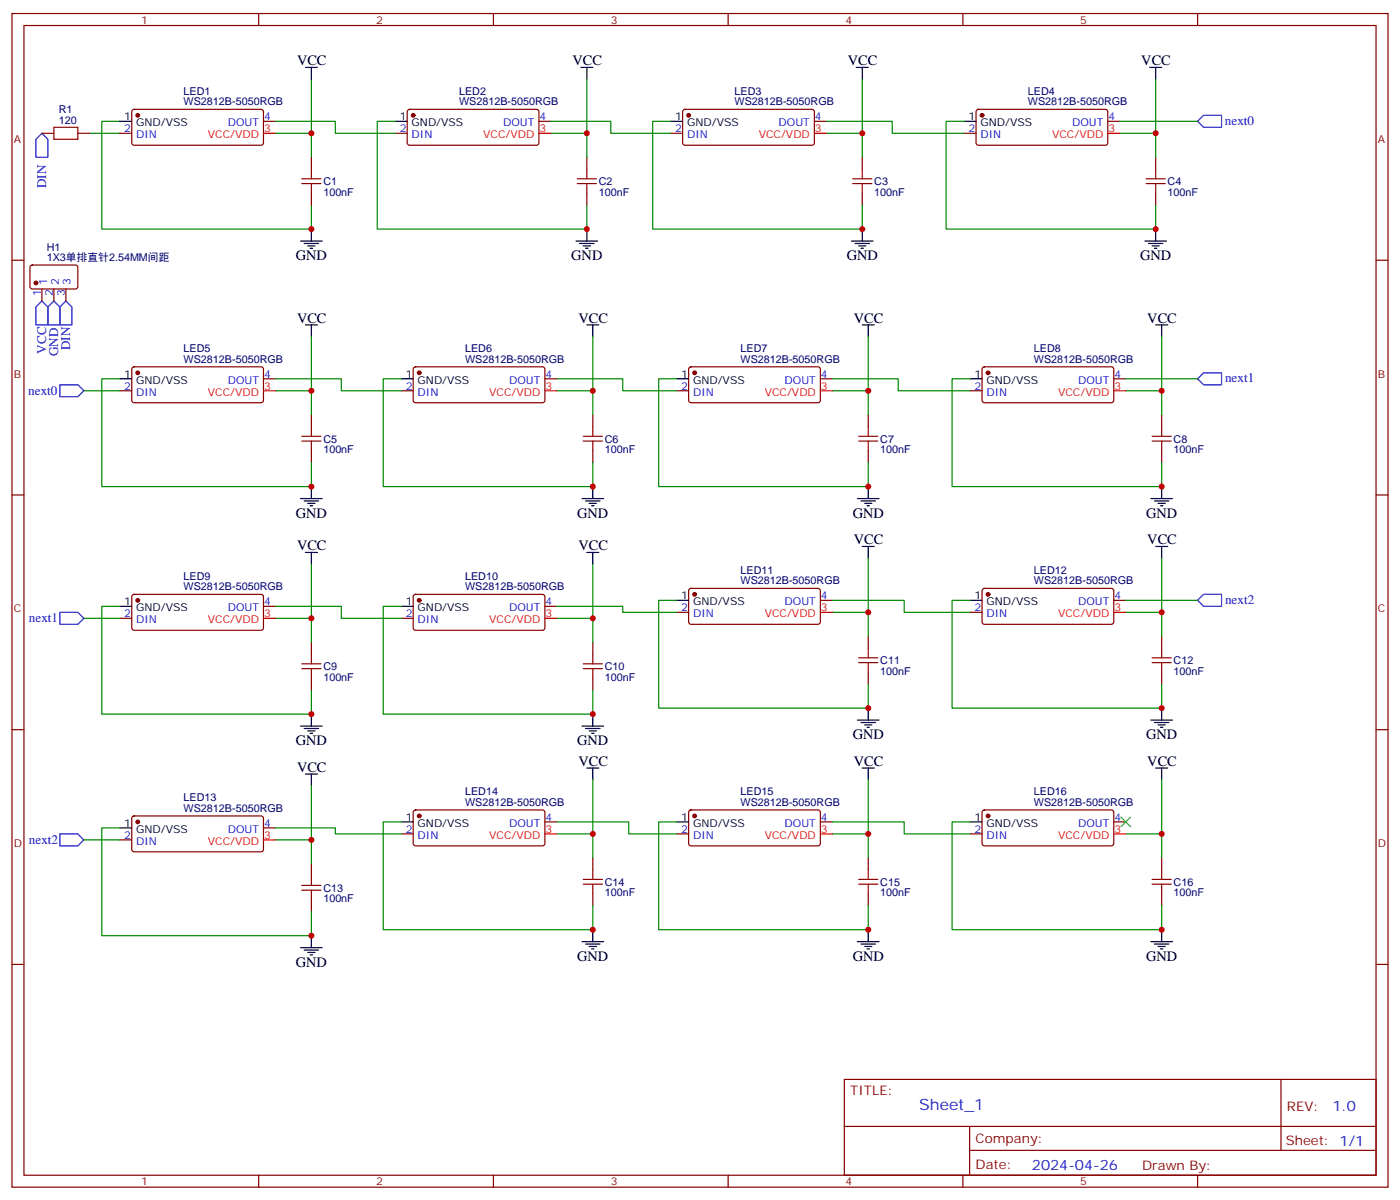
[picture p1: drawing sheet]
<svg xmlns="http://www.w3.org/2000/svg" width="412mm" height="353mm" viewBox="0 0 412 353" stroke-linecap="round" stroke-linejoin="round" font-family="sans-serif">
<g fill="none" stroke="#870000" stroke-width=".35">
<path d="M3.5 4h405.4v345.7h-405.4zM7.1 7.5h398.2v338.7h-398.2zM76.2 4v3.5M145.3 4v3.5M214.5 4v3.5M283.6 4v3.5M352.8 4v3.5M12.3 39.3h3.6M22.9 39.3h3.6M35.3 39.3h3.5M39 32.4l.5-.2 37.7 .1 .4 .6-.1 9.5-.6 .4-37.7-.1-.4-.6v-9.2zM77.6 35.7h3.5"/>
<path d="M116.4 39.3h3.5M120.2 32.4l.4-.2 37.7 .1 .4 .6v9.5l-.7 .4-37.6-.1-.5-.6v-9.2zM158.7 35.7h3.6M197.6 39.3h3.5M201.3 32.4l.5-.2 37.7 .1 .4 .6-.1 9.5-.6 .4-37.7-.1-.4-.6v-9.2zM239.9 35.7h3.5M284 39.3h3.5M287.7 32.4l.5-.2 37.7 .1 .4 .6v9.5l-.7 .4-37.7-.1-.4-.6v-9.2zM326.3 35.7h3.5M91.7 46.3v3.5M91.7 56.9v3.5M172.9 46.3v3.5"/>
<path d="M172.9 56.9v3.5M254 46.3v3.5M254 56.9v3.5M340.4 46.3v3.5M340.4 56.9v3.5M3.5 76.7h3.6M9.1 78.3l.4-.2h13l.4 .7v5.9l-.7 .4h-12.9l-.5-.7v-5.6zM405.3 76.7h3.6M12.3 85.1v3.6M15.9 85.1v3.6M19.4 85.1v3.6M35.3 115.1h3.5"/>
<path d="M39 108.3l.5-.2h37.7l.4 .7-.1 9.4-.6 .4h-37.7l-.4-.7v-9.1zM77.6 111.6h3.5M118.2 115.1h3.5M121.9 108.3l.5-.2h37.7l.4 .7-.1 9.4-.6 .4h-37.7l-.4-.7v-9.1zM160.5 111.6h3.5M199.3 115.1h3.5M203.1 108.3l.5-.2h37.6l.5 .7-.1 9.4-.7 .4h-37.6l-.5-.7v-9.1zM241.7 111.6h3.5M285.8 115.1h3.5M289.5 108.3l.5-.2h37.7l.4 .7-.1 9.4-.6 .4h-37.7l-.4-.7v-9.1zM328.1 111.6h3.5M91.7 122.2v3.5"/>
<path d="M91.7 132.8v3.5M174.6 122.2v3.5M174.6 132.8v3.5M255.8 122.2v3.5M255.8 132.8v3.5M342.2 122.2v3.5M342.2 132.8v3.5M3.5 145.8h3.6M405.3 145.8h3.6M39 175.3l.5-.2h37.7l.4 .7-.1 9.4-.6 .5-37.7-.1-.4-.6v-9.2zM77.6 178.6h3.5M121.9 175.3l.5-.2h37.7l.4 .7-.1 9.4-.6 .5-37.7-.1-.4-.6v-9.2z"/>
<path d="M160.5 178.6h3.5M203.1 173.5l.5-.2 37.6 .1 .5 .6-.1 9.5-.7 .4-37.6-.1-.5-.6v-9.2zM241.7 176.8h3.5M289.5 173.5l.5-.2 37.7 .1 .4 .6-.1 9.5-.6 .4-37.7-.1-.4-.6v-9.2zM328.1 176.8h3.5M35.3 182.1h3.5M91.7 189.2v3.5M91.7 199.8v3.5M118.2 182.1h3.5M174.6 189.2v3.5M174.6 199.8v3.5M199.3 180.4h3.5"/>
<path d="M255.8 187.4v3.6M255.8 198v3.5M285.8 180.4h3.5M342.2 187.4v3.6M342.2 198v3.5M3.5 214.9h3.6M405.3 214.9h3.6M121.9 238.8l.5-.2h37.7l.4 .7-.1 9.4-.6 .5-37.7-.1-.4-.6v-9.2zM203.1 238.8l.5-.2h37.6l.5 .7-.1 9.4-.7 .5-37.6-.1-.5-.6v-9.2zM289.5 238.8l.5-.2h37.7l.4 .7-.1 9.4-.6 .5-37.7-.1-.4-.6v-9.2zM35.3 247.4h3.5M39 240.6l.5-.3 37.7 .1 .4 .7-.1 9.4-.6 .4h-37.7l-.4-.7v-9.1z"/>
<path d="M77.6 243.9h3.5M91.7 254.5v3.5M118.2 245.6h3.5M160.5 242.1h3.5M174.6 252.7v3.5M199.3 245.6h3.5M241.7 242.1h3.5M255.8 252.7v3.5M285.8 245.6h3.5M328.1 242.1h3.5M342.2 252.7v3.5M91.7 265v3.6"/>
<path d="M174.6 263.3v3.5M255.8 263.3v3.5M342.2 263.3v3.5M3.5 284.1h3.6M405.3 284.1h3.6M248.7 318h156.6v28.2h-156.6zM377.3 318v20.9M248.7 331.8h156.5M285.6 338.9h119.6M285.6 331.8v14.1M76.2 346.2v3.5M145.3 346.2v3.5"/>
<path d="M214.5 346.2v3.5M283.6 346.2v3.5M352.8 346.2v3.5"/>
</g>
<path d="M12.3 39.3l1.8 1.7v5.3h-3.5v-5.3zM354.5 34h5.3v3.5h-5.3l-1.7-1.8zM10.6 90.4l1.7-1.7 1.8 1.7v5.3h-3.5zM14.1 90.4l1.8-1.7 1.7 1.7v5.3h-3.5zM17.6 90.4l1.8-1.7 1.8 1.7v5.3h-3.6zM17.6 113.3h5.3l1.8 1.8-1.8 1.8h-5.3zM352.8 111.6l1.7-1.8h5.3v3.5h-5.3zM352.8 176.8l1.7-1.7h5.3v3.5h-5.3zM17.6 180.4h5.3l1.8 1.7-1.8 1.8h-5.3zM17.6 245.6h5.3l1.8 1.8-1.8 1.8h-5.3z" fill="none" stroke="#00f" stroke-width=".35"/>
<g fill="none" stroke="#008700" stroke-width=".35">
<path d="M26.5 39.3h8.8M35.3 35.7h-5.3v31.8h61.7v-7.1M81.1 35.7h17.7v3.6h17.6M81.1 39.3h10.6M91.7 23.4v22.9M116.4 35.7h-5.3v31.8h61.8v-7.1M162.3 35.7h17.6v3.6h17.7M162.3 39.3h10.6M172.9 23.4v22.9M197.6 35.7h-5.3v31.8h61.7v-7.1M243.4 35.7h19.4v3.6h21.2M243.4 39.3h10.6"/>
<path d="M254 23.4v22.9M284 35.7h-5.3v31.8h61.7v-7.1M329.8 39.3h10.6M329.8 35.7h23M340.4 23.4v22.9M91.7 99.2v23M174.6 99.2v23M255.8 99.2v23M342.2 99.2v23M24.7 115.1h10.6M35.3 111.6h-5.3v31.7h61.7v-7M81.1 111.6h19.4v3.5h17.7"/>
<path d="M81.1 115.1h10.6M118.2 111.6h-5.3v31.7h61.7v-7M164 111.6h19.4v3.5h15.9M164 115.1h10.6M199.3 111.6h-5.3v31.7h61.8v-7M245.2 111.6h19.4v3.5h21.2M245.2 115.1h10.6M285.8 111.6h-5.3v31.7h61.7v-7M331.6 115.1h10.6M331.6 111.6h21.2M35.3 178.6h-5.3v31.8h61.7v-7.1M81.1 178.6h19.4v3.5h17.7"/>
<path d="M91.7 166.3v22.9M118.2 178.6h-5.3v31.8h61.7v-7.1M164 178.6h19.4v1.8h15.9M174.6 166.3v22.9M199.3 176.8h-5.3v31.8h61.8v-7.1M245.2 176.8h21.1v3.6h19.5M255.8 164.5v22.9M285.8 176.8h-5.3v31.8h61.7v-7.1M331.6 176.8h21.2M342.2 164.5v22.9M24.7 182.1h10.6M81.1 182.1h10.6"/>
<path d="M164 182.1h10.6M245.2 180.4h10.6M331.6 180.4h10.6M91.7 231.5v23M174.6 229.8v22.9M255.8 229.8v22.9M342.2 229.8v22.9M24.7 247.4h10.6M35.3 243.9h-5.3v31.7h61.7v-7M81.1 243.9h17.7v1.7h19.4M81.1 247.4h10.6M118.2 242.1h-5.3v31.8h61.7v-7.1"/>
<path d="M164 242.1h21.2v3.5h14.1M164 245.6h10.6M199.3 242.1h-5.3v31.8h61.8v-7.1M245.2 242.1h21.1v3.5h19.5M245.2 245.6h10.6M285.8 242.1h-5.3v31.8h61.7v-7.1M331.6 245.6h10.6"/>
</g>
<g fill="none" stroke="#000" stroke-width=".35">
<path d="M90 19.9h3.5M91.7 19.9v3.5M171.1 19.9h3.5M172.9 19.9v3.5M252.2 19.9h3.6M254 19.9v3.5M338.7 19.9h3.5M340.4 19.9v3.5M35.3 35.7h3.5M116.4 35.7h3.5M197.6 35.7h3.5M284 35.7h3.5"/>
<path d="M88.5 71h6.4M89.6 71.7h4.2M90.7 72.4h2.1M91.4 73.1h.7M91.7 67.5v3.5M169.7 71h6.3M170.7 71.7h4.3M171.8 72.4h2.1M172.5 73.1h.7M172.9 67.5v3.5M250.8 71h6.4M251.9 71.7h4.2"/>
<path d="M252.9 72.4h2.2M253.6 73.1h.8M254 67.5v3.5M337.3 71h6.3M338.3 71.7h4.2M339.4 72.4h2.1M340.1 73.1h.7M340.4 67.5v3.5M90 95.7h3.5M91.7 95.7v3.5M172.9 95.7h3.5M174.6 95.7v3.5"/>
<path d="M254 95.7h3.5M255.8 95.7v3.5M340.4 95.7h3.6M342.2 95.7v3.5M35.3 111.6h3.5M118.2 111.6h3.5M199.3 111.6h3.5M285.8 111.6h3.5M88.5 146.9h6.4M89.6 147.6h4.2M90.7 148.3h2.1M91.4 149h.7"/>
<path d="M91.7 143.3v3.6M171.4 146.9h6.4M172.5 147.6h4.2M173.6 148.3h2.1M174.3 149h.7M174.6 143.3v3.6M252.6 146.9h6.3M253.6 147.6h4.3M254.7 148.3h2.1M255.4 149h.7M255.8 143.3v3.6M339 146.9h6.4"/>
<path d="M340.1 147.6h4.2M341.1 148.3h2.2M341.8 149h.7M342.2 143.3v3.6M35.3 178.6h3.5M90 162.7h3.5M91.7 162.7v3.6M118.2 178.6h3.5M172.9 162.7h3.5M174.6 162.7v3.6M199.3 176.8h3.5M254 161h3.5"/>
<path d="M255.8 161v3.5M285.8 176.8h3.5M340.4 161h3.6M342.2 161v3.5M88.5 213.9h6.4M89.6 214.6h4.2M90.7 215.3h2.1M91.4 216h.7M91.7 210.4v3.5M171.4 213.9h6.4M172.5 214.6h4.2M173.6 215.3h2.1"/>
<path d="M174.3 216h.7M174.6 210.4v3.5M252.6 212.1h6.3M253.6 212.8h4.3M254.7 213.5h2.1M255.4 214.2h.7M255.8 208.6v3.5M339 212.1h6.4M340.1 212.8h4.2M341.1 213.5h2.2M341.8 214.2h.7M342.2 208.6v3.5"/>
<path d="M90 228h3.5M91.7 228v3.5M172.9 226.2h3.5M174.6 226.2v3.6M254 226.2h3.5M255.8 226.2v3.6M340.4 226.2h3.6M342.2 226.2v3.6M35.3 243.9h3.5M118.2 242.1h3.5M199.3 242.1h3.5M285.8 242.1h3.5"/>
<path d="M88.5 279.2h6.4M89.6 279.9h4.2M91.7 275.6v3.6M171.4 277.4h6.4M172.5 278.1h4.2M173.6 278.8h2.1M174.3 279.5h.7M174.6 273.9v3.5M252.6 277.4h6.3M253.6 278.1h4.3M254.7 278.8h2.1M255.4 279.5h.7"/>
<path d="M255.8 273.9v3.5M339 277.4h6.4M340.1 278.1h4.2M341.1 278.8h2.2M341.8 279.5h.7M342.2 273.9v3.5M90.7 280.6h2.1M91.4 281.3h.7"/>
</g>
<g fill="none" stroke="#a10000" stroke-width=".35">
<path d="M15.9 37.5h7v3.5h-7zM88.9 54.1h5.6M88.9 52.7h5.6M91.7 49.8v2.9M91.7 54.1v2.8M170 54.1h5.7M170 52.7h5.7M172.9 49.8v2.9M172.9 54.1v2.8M251.2 54.1h5.6M251.2 52.7h5.6M254 49.8v2.9"/>
<path d="M254 54.1v2.8M337.6 54.1h5.7M337.6 52.7h5.7M340.4 49.8v2.9M340.4 54.1v2.8M88.9 129.9h5.6M88.9 128.5h5.6M91.7 125.7v2.8M91.7 129.9v2.9M171.8 129.9h5.6M171.8 128.5h5.6M174.6 125.7v2.8"/>
<path d="M174.6 129.9v2.9M252.9 129.9h5.7M252.9 128.5h5.7M255.8 125.7v2.8M255.8 129.9v2.9M339.4 129.9h5.6M339.4 128.5h5.6M342.2 125.7v2.8M342.2 129.9v2.9M88.9 197h5.6M88.9 195.5h5.6M91.7 192.7v2.8"/>
<path d="M91.7 197v2.8M171.8 197h5.6M171.8 195.5h5.6M174.6 192.7v2.8M174.6 197v2.8M252.9 195.2h5.7M252.9 193.8h5.7M255.8 191v2.8M255.8 195.2v2.8M339.4 195.2h5.6M339.4 193.8h5.6M342.2 191v2.8"/>
<path d="M342.2 195.2v2.8M91.7 258v2.8M171.8 259h5.6M174.6 256.2v2.8M252.9 259h5.7M255.8 256.2v2.8M339.4 259h5.6M342.2 256.2v2.8M88.9 262.2h5.6M88.9 260.8h5.6M91.7 262.2v2.8M171.8 260.5h5.6"/>
<path d="M174.6 260.5v2.8M252.9 260.5h5.7M255.8 260.5v2.8M339.4 260.5h5.6M342.2 260.5v2.8"/>
</g>
<g fill="#870000" stroke="#870000" stroke-width=".35">
<circle cx="40.6" cy="34" r=".53"/>
<circle cx="121.7" cy="34" r=".53"/>
<circle cx="202.8" cy="34" r=".53"/>
<circle cx="289.3" cy="34" r=".53"/>
<circle cx="40.6" cy="109.8" r=".53"/>
<circle cx="123.5" cy="109.8" r=".53"/>
<circle cx="204.6" cy="109.8" r=".53"/>
<circle cx="291" cy="109.8" r=".53"/>
<circle cx="40.6" cy="176.8" r=".53"/>
<circle cx="123.5" cy="176.8" r=".53"/>
<circle cx="204.6" cy="175.1" r=".53"/>
<circle cx="291" cy="175.1" r=".53"/>
<circle cx="40.6" cy="242.1" r=".53"/>
<circle cx="123.5" cy="240.3" r=".53"/>
<circle cx="204.6" cy="240.3" r=".53"/>
<circle cx="291" cy="240.3" r=".53"/>
<circle cx="10.6" cy="83.4" r=".53"/>
</g>
<g fill="none" stroke="#f00" stroke-width=".35">
<path d="M77.6 39.3h3.5M158.7 39.3h3.6M239.9 39.3h3.5M326.3 39.3h3.5M77.6 115.1h3.5M160.5 115.1h3.5M241.7 115.1h3.5M328.1 115.1h3.5M77.6 182.1h3.5M160.5 182.1h3.5M241.7 180.4h3.5M328.1 180.4h3.5"/>
<path d="M77.6 247.4h3.5M160.5 245.6h3.5M241.7 245.6h3.5M328.1 245.6h3.5"/>
</g>
<path d="M330.2 240.7l2.8 2.8M333 240.7l-2.8 2.8" fill="none" stroke="#3c3" stroke-width=".35"/>
<g fill="#c00">
<circle cx="91.7" cy="39.3" r=".88"/>
<circle cx="91.7" cy="67.5" r=".88"/>
<circle cx="172.9" cy="67.5" r=".88"/>
<circle cx="172.9" cy="39.3" r=".88"/>
<circle cx="254" cy="67.5" r=".88"/>
<circle cx="254" cy="39.3" r=".88"/>
<circle cx="340.4" cy="67.5" r=".88"/>
<circle cx="340.4" cy="39.3" r=".88"/>
<circle cx="91.7" cy="143.3" r=".88"/>
<circle cx="91.7" cy="115.1" r=".88"/>
<circle cx="174.6" cy="143.3" r=".88"/>
<circle cx="174.6" cy="115.1" r=".88"/>
<circle cx="255.8" cy="143.3" r=".88"/>
<circle cx="255.8" cy="115.1" r=".88"/>
<circle cx="342.2" cy="143.3" r=".88"/>
<circle cx="342.2" cy="115.1" r=".88"/>
<circle cx="91.7" cy="210.4" r=".88"/>
<circle cx="91.7" cy="182.1" r=".88"/>
<circle cx="174.6" cy="210.4" r=".88"/>
<circle cx="174.6" cy="182.1" r=".88"/>
<circle cx="255.8" cy="208.6" r=".88"/>
<circle cx="255.8" cy="180.4" r=".88"/>
<circle cx="342.2" cy="208.6" r=".88"/>
<circle cx="342.2" cy="180.4" r=".88"/>
<circle cx="91.7" cy="275.6" r=".88"/>
<circle cx="91.7" cy="247.4" r=".88"/>
<circle cx="174.6" cy="273.9" r=".88"/>
<circle cx="174.6" cy="245.6" r=".88"/>
<circle cx="255.8" cy="273.9" r=".88"/>
<circle cx="255.8" cy="245.6" r=".88"/>
<circle cx="342.2" cy="273.9" r=".88"/>
<circle cx="342.2" cy="245.6" r=".88"/>
</g>
<text font-size="4.6" fill="#00f" x="270.8" y="327">Sheet_1</text>
<g font-size="4.2">
<text x="87.5" y="19.2">VCC</text>
<text x="168.6" y="19.2">VCC</text>
<text x="249.8" y="19.2">VCC</text>
<text x="336.2" y="19.2">VCC</text>
<text x="87.1" y="76.7">GND</text>
<text x="168.3" y="76.7">GND</text>
<text x="249.4" y="76.7">GND</text>
<text x="335.8" y="76.7">GND</text>
<text x="87.5" y="95">VCC</text>
<text x="170.4" y="95">VCC</text>
<text x="251.5" y="95">VCC</text>
<text x="338" y="95">VCC</text>
<text x="87.1" y="152.5">GND</text>
<text x="170" y="152.5">GND</text>
<text x="251.2" y="152.5">GND</text>
<text x="337.6" y="152.5">GND</text>
<text x="251.5" y="160.3">VCC</text>
<text x="338" y="160.3">VCC</text>
<text x="87.5" y="162">VCC</text>
<text x="170.4" y="162">VCC</text>
<text x="87.1" y="219.5">GND</text>
<text x="170" y="219.5">GND</text>
<text x="251.2" y="217.8">GND</text>
<text x="337.6" y="217.8">GND</text>
<text x="87.5" y="227.3">VCC</text>
<text x="170.4" y="225.5">VCC</text>
<text x="251.5" y="225.5">VCC</text>
<text x="338" y="225.5">VCC</text>
<text x="87.1" y="284.8">GND</text>
<text x="170" y="283">GND</text>
<text x="251.2" y="283">GND</text>
<text x="337.6" y="283">GND</text>
</g>
<g font-size="4.2" fill="#00f">
<text x="392.5" y="327.2">1.0</text>
<text x="304" y="344.6">2024-04-26</text>
</g>
<g font-size="3.9" fill="#00f">
<text x="360.8" y="36.7">next0</text>
<text x="13.6" y="55.5" transform="rotate(-90 13.6 55.5)">DIN</text>
<text x="13.6" y="104.2" transform="rotate(-90 13.6 104.2)">VCC</text>
<text x="17.1" y="104.9" transform="rotate(-90 17.1 104.9)">GND</text>
<text x="20.7" y="103.1" transform="rotate(-90 20.7 103.1)">DIN</text>
<text x="360.9" y="112.7">next1</text>
<text x="8.3" y="116.4">next0</text>
<text x="360.9" y="177.9">next2</text>
<text x="8.5" y="183.3">next1</text>
<text x="8.5" y="248.6">next2</text>
</g>
<g font-size="3.9" fill="#800">
<text x="250.5" y="322.5">TITLE:</text>
<text x="379.1" y="327.2">REV:</text>
<text x="287.4" y="336.7">Company:</text>
<text x="378.7" y="337.4">Sheet: 1/1</text>
<text x="287.4" y="344.4">Date:</text>
<text x="336.4" y="344.5">Drawn By:</text>
</g>
<g font-size="3.2" fill="#800">
<text x="41.6" y="7">1</text>
<text x="110.8" y="7">2</text>
<text x="179.9" y="7">3</text>
<text x="249.1" y="7">4</text>
<text x="318.2" y="7">5</text>
<text x="4.1" y="42.1">A</text>
<text x="405.9" y="42.1">A</text>
<text x="4.1" y="111.2">B</text>
<text x="405.9" y="111.2">B</text>
<text x="4.1" y="180.4">C</text>
<text x="405.9" y="180.4">C</text>
<text x="4.1" y="249.5">D</text>
<text x="405.9" y="249.5">D</text>
<text x="41.6" y="349.2">1</text>
<text x="110.8" y="349.2">2</text>
<text x="179.9" y="349.2">3</text>
<text x="249.1" y="349.2">4</text>
<text x="318.2" y="349.2">5</text>
</g>
<g font-size="3.2" fill="#000080">
<text x="54.1" y="27.8">LED1</text>
<text x="135.2" y="27.8">LED2</text>
<text x="216.4" y="27.8">LED3</text>
<text x="302.8" y="27.8">LED4</text>
<text x="17.3" y="33.2">R1</text>
<text x="54.1" y="31">WS2812B-5050RGB</text>
<text x="135.2" y="31">WS2812B-5050RGB</text>
<text x="216.4" y="31">WS2812B-5050RGB</text>
<text x="302.8" y="31">WS2812B-5050RGB</text>
<text x="17.3" y="36.4">120</text>
<text x="95.2" y="57.7">100nF</text>
<text x="95.2" y="54.5">C1</text>
<text x="176.4" y="57.7">100nF</text>
<text x="176.4" y="54.5">C2</text>
<text x="257.5" y="57.7">100nF</text>
<text x="257.5" y="54.5">C3</text>
<text x="344" y="57.7">100nF</text>
<text x="344" y="54.5">C4</text>
<text x="13.8" y="77">1X3单排直针2.54MM间距</text>
<text x="13.8" y="73.9">H1</text>
<text x="54.1" y="106.8">WS2812B-5050RGB</text>
<text x="54.1" y="103.7">LED5</text>
<text x="137" y="106.8">WS2812B-5050RGB</text>
<text x="137" y="103.7">LED6</text>
<text x="218.1" y="106.8">WS2812B-5050RGB</text>
<text x="218.1" y="103.7">LED7</text>
<text x="304.6" y="106.8">WS2812B-5050RGB</text>
<text x="304.6" y="103.7">LED8</text>
<text x="95.2" y="130.4">C5</text>
<text x="178.2" y="130.4">C6</text>
<text x="259.3" y="130.4">C7</text>
<text x="345.7" y="130.4">C8</text>
<text x="95.2" y="133.5">100nF</text>
<text x="178.2" y="133.5">100nF</text>
<text x="259.3" y="133.5">100nF</text>
<text x="345.7" y="133.5">100nF</text>
<text x="54.1" y="173.8">WS2812B-5050RGB</text>
<text x="54.1" y="170.7">LED9</text>
<text x="137" y="173.8">WS2812B-5050RGB</text>
<text x="137" y="170.7">LED10</text>
<text x="218.1" y="172.1">WS2812B-5050RGB</text>
<text x="218.1" y="169">LED11</text>
<text x="304.6" y="172.1">WS2812B-5050RGB</text>
<text x="304.6" y="169">LED12</text>
<text x="95.2" y="197.4">C9</text>
<text x="178.2" y="197.4">C10</text>
<text x="259.3" y="195.6">C11</text>
<text x="345.7" y="195.6">C12</text>
<text x="95.2" y="200.6">100nF</text>
<text x="178.2" y="200.6">100nF</text>
<text x="259.3" y="198.8">100nF</text>
<text x="345.7" y="198.8">100nF</text>
<text x="54.1" y="239.1">WS2812B-5050RGB</text>
<text x="54.1" y="236">LED13</text>
<text x="137" y="237.3">WS2812B-5050RGB</text>
<text x="137" y="234.2">LED14</text>
<text x="218.1" y="237.3">WS2812B-5050RGB</text>
<text x="218.1" y="234.2">LED15</text>
<text x="304.6" y="237.3">WS2812B-5050RGB</text>
<text x="304.6" y="234.2">LED16</text>
<text x="95.2" y="262.7">C13</text>
<text x="178.2" y="260.9">C14</text>
<text x="259.3" y="260.9">C15</text>
<text x="345.7" y="260.9">C16</text>
<text x="95.2" y="265.8">100nF</text>
<text x="178.2" y="264.1">100nF</text>
<text x="259.3" y="264.1">100nF</text>
<text x="345.7" y="264.1">100nF</text>
</g>
<g font-size="3.2">
<text x="36.6" y="35.4">1</text>
<text x="117.8" y="35.4">1</text>
<text x="198.9" y="35.4">1</text>
<text x="285.3" y="35.4">1</text>
<text x="40.1" y="37.1">GND/VSS</text>
<text x="121.2" y="37.1">GND/VSS</text>
<text x="202.4" y="37.1">GND/VSS</text>
<text x="288.8" y="37.1">GND/VSS</text>
<text x="36.6" y="111.2">1</text>
<text x="40.1" y="113">GND/VSS</text>
<text x="119.5" y="111.2">1</text>
<text x="123" y="113">GND/VSS</text>
<text x="200.7" y="111.2">1</text>
<text x="204.2" y="113">GND/VSS</text>
<text x="287.1" y="111.2">1</text>
<text x="290.6" y="113">GND/VSS</text>
<text x="36.6" y="178.3">1</text>
<text x="119.5" y="178.3">1</text>
<text x="200.7" y="176.5">1</text>
<text x="204.2" y="178.3">GND/VSS</text>
<text x="287.1" y="176.5">1</text>
<text x="290.6" y="178.3">GND/VSS</text>
<text x="40.1" y="180">GND/VSS</text>
<text x="123" y="180">GND/VSS</text>
<text x="36.6" y="243.5">1</text>
<text x="40.1" y="245.3">GND/VSS</text>
<text x="119.5" y="241.8">1</text>
<text x="123" y="243.5">GND/VSS</text>
<text x="200.7" y="241.8">1</text>
<text x="204.2" y="243.5">GND/VSS</text>
<text x="287.1" y="241.8">1</text>
<text x="290.6" y="243.5">GND/VSS</text>
</g>
<g font-size="3.2" fill="#00f">
<text x="77.8" y="35.4">4</text>
<text x="158.9" y="35.4">4</text>
<text x="240.1" y="35.4">4</text>
<text x="326.5" y="35.4">4</text>
<text x="36.6" y="38.9">2</text>
<text x="40.1" y="40.7">DIN</text>
<text x="67.1" y="37.1">DOUT</text>
<text x="117.8" y="38.9">2</text>
<text x="121.2" y="40.7">DIN</text>
<text x="148.2" y="37.1">DOUT</text>
<text x="198.9" y="38.9">2</text>
<text x="202.4" y="40.7">DIN</text>
<text x="229.4" y="37.1">DOUT</text>
<text x="285.3" y="38.9">2</text>
<text x="288.8" y="40.7">DIN</text>
<text x="315.8" y="37.1">DOUT</text>
<text x="13.8" y="83.8" transform="rotate(-90 13.8 83.8)">1</text>
<text x="17.3" y="83.8" transform="rotate(-90 17.3 83.8)">2</text>
<text x="20.8" y="83.8" transform="rotate(-90 20.8 83.8)">3</text>
<text x="12" y="87.3" transform="rotate(-90 12 87.3)">1</text>
<text x="15.5" y="87.3" transform="rotate(-90 15.5 87.3)">2</text>
<text x="19" y="87.3" transform="rotate(-90 19 87.3)">3</text>
<text x="67.1" y="113">DOUT</text>
<text x="77.8" y="111.2">4</text>
<text x="150" y="113">DOUT</text>
<text x="160.7" y="111.2">4</text>
<text x="231.1" y="113">DOUT</text>
<text x="241.8" y="111.2">4</text>
<text x="317.6" y="113">DOUT</text>
<text x="328.3" y="111.2">4</text>
<text x="36.6" y="114.8">2</text>
<text x="40.1" y="116.5">DIN</text>
<text x="119.5" y="114.8">2</text>
<text x="123" y="116.5">DIN</text>
<text x="200.7" y="114.8">2</text>
<text x="204.2" y="116.5">DIN</text>
<text x="287.1" y="114.8">2</text>
<text x="290.6" y="116.5">DIN</text>
<text x="77.8" y="178.3">4</text>
<text x="160.7" y="178.3">4</text>
<text x="231.1" y="178.3">DOUT</text>
<text x="241.8" y="176.5">4</text>
<text x="317.6" y="178.3">DOUT</text>
<text x="328.3" y="176.5">4</text>
<text x="36.6" y="181.8">2</text>
<text x="40.1" y="183.6">DIN</text>
<text x="67.1" y="180">DOUT</text>
<text x="119.5" y="181.8">2</text>
<text x="123" y="183.6">DIN</text>
<text x="150" y="180">DOUT</text>
<text x="200.7" y="180">2</text>
<text x="204.2" y="181.8">DIN</text>
<text x="287.1" y="180">2</text>
<text x="290.6" y="181.8">DIN</text>
<text x="67.1" y="245.3">DOUT</text>
<text x="77.8" y="243.5">4</text>
<text x="119.5" y="245.3">2</text>
<text x="150" y="243.5">DOUT</text>
<text x="160.7" y="241.8">4</text>
<text x="200.7" y="245.3">2</text>
<text x="231.1" y="243.5">DOUT</text>
<text x="241.8" y="241.8">4</text>
<text x="287.1" y="245.3">2</text>
<text x="317.6" y="243.5">DOUT</text>
<text x="328.3" y="241.8">4</text>
<text x="36.6" y="247.1">2</text>
<text x="40.1" y="248.8">DIN</text>
<text x="123" y="247.1">DIN</text>
<text x="204.2" y="247.1">DIN</text>
<text x="290.6" y="247.1">DIN</text>
</g>
<g font-size="3.2" fill="#f00">
<text x="61.2" y="40.7">VCC/VDD</text>
<text x="77.8" y="38.9">3</text>
<text x="142.3" y="40.7">VCC/VDD</text>
<text x="158.9" y="38.9">3</text>
<text x="223.5" y="40.7">VCC/VDD</text>
<text x="240.1" y="38.9">3</text>
<text x="309.9" y="40.7">VCC/VDD</text>
<text x="326.5" y="38.9">3</text>
<text x="61.2" y="116.5">VCC/VDD</text>
<text x="77.8" y="114.8">3</text>
<text x="144.1" y="116.5">VCC/VDD</text>
<text x="160.7" y="114.8">3</text>
<text x="225.2" y="116.5">VCC/VDD</text>
<text x="241.8" y="114.8">3</text>
<text x="311.7" y="116.5">VCC/VDD</text>
<text x="328.3" y="114.8">3</text>
<text x="61.2" y="183.6">VCC/VDD</text>
<text x="77.8" y="181.8">3</text>
<text x="144.1" y="183.6">VCC/VDD</text>
<text x="160.7" y="181.8">3</text>
<text x="225.2" y="181.8">VCC/VDD</text>
<text x="241.8" y="180">3</text>
<text x="311.7" y="181.8">VCC/VDD</text>
<text x="328.3" y="180">3</text>
<text x="160.7" y="245.3">3</text>
<text x="241.8" y="245.3">3</text>
<text x="328.3" y="245.3">3</text>
<text x="61.2" y="248.8">VCC/VDD</text>
<text x="77.8" y="247.1">3</text>
<text x="144.1" y="247.1">VCC/VDD</text>
<text x="225.2" y="247.1">VCC/VDD</text>
<text x="311.7" y="247.1">VCC/VDD</text>
</g>
</svg>
